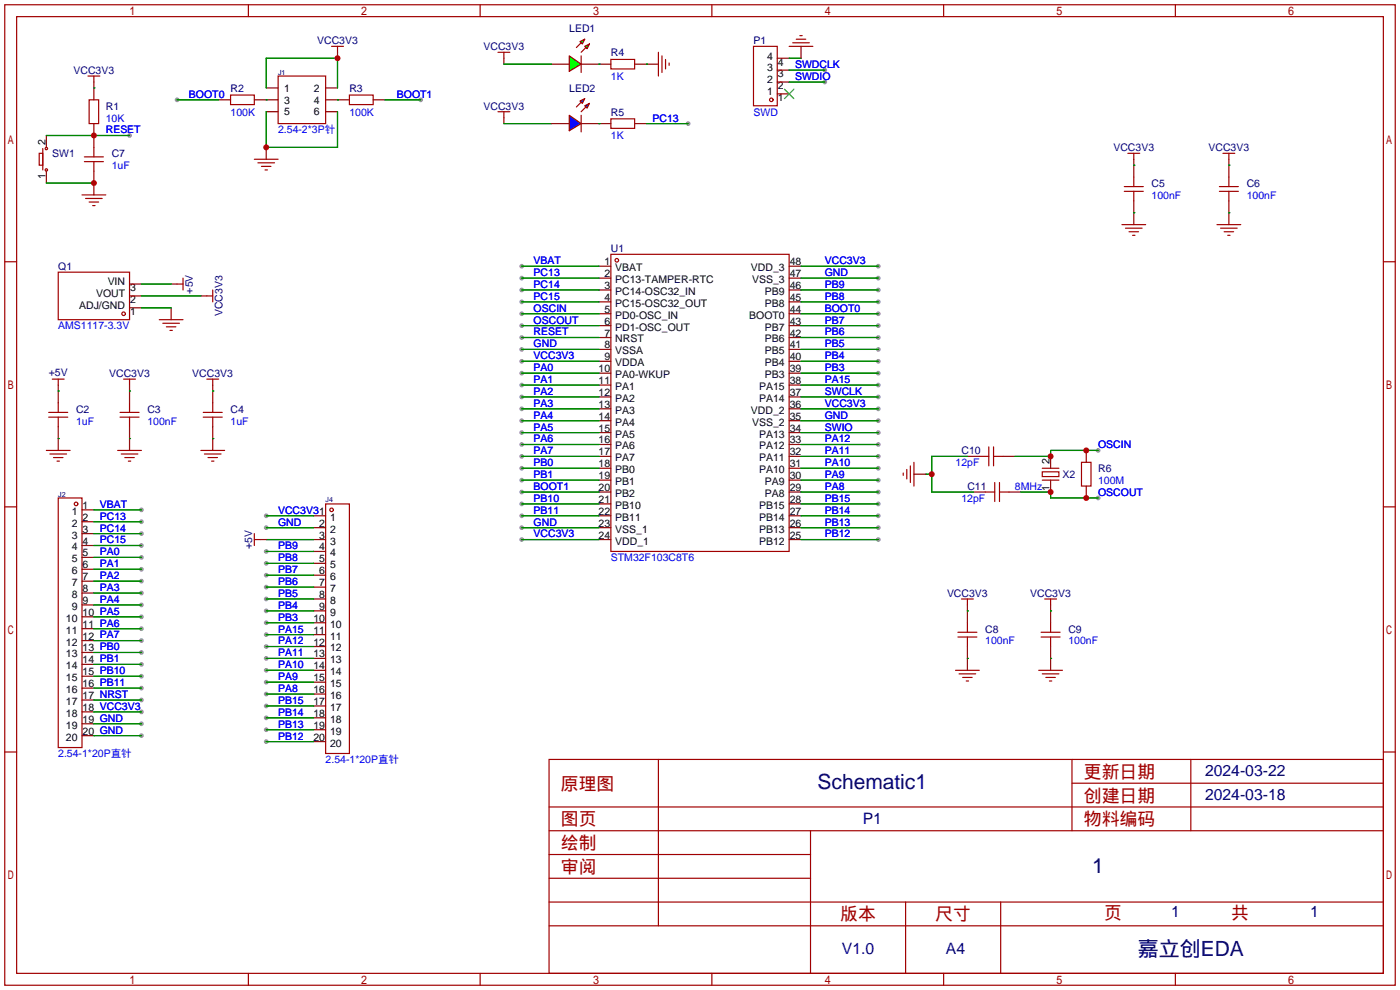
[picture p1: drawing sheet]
<svg xmlns="http://www.w3.org/2000/svg" width="299mm" height="212mm" viewBox="0 0 299 212" stroke-linecap="round" stroke-linejoin="round" font-family="sans-serif">
<g fill="#999">
<circle cx="27.7" cy="29" r=".51"/>
<circle cx="37.8" cy="21.3" r=".51"/>
<circle cx="89.9" cy="21.3" r=".51"/>
<circle cx="147.1" cy="26.4" r=".51"/>
<circle cx="176.3" cy="15" r=".51"/>
<circle cx="176.3" cy="17.5" r=".51"/>
<circle cx="30.2" cy="111.5" r=".51"/>
<circle cx="30.2" cy="109" r=".51"/>
<circle cx="30.2" cy="116.6" r=".51"/>
<circle cx="30.2" cy="114" r=".51"/>
<circle cx="30.2" cy="121.7" r=".51"/>
<circle cx="30.2" cy="119.1" r=".51"/>
<circle cx="30.2" cy="126.7" r=".51"/>
<circle cx="30.2" cy="124.2" r=".51"/>
<circle cx="30.2" cy="131.8" r=".51"/>
<circle cx="30.2" cy="129.3" r=".51"/>
<circle cx="30.2" cy="136.9" r=".51"/>
<circle cx="30.2" cy="134.4" r=".51"/>
<circle cx="30.2" cy="142" r=".51"/>
<circle cx="30.2" cy="139.4" r=".51"/>
<circle cx="30.2" cy="147.1" r=".51"/>
<circle cx="30.2" cy="144.5" r=".51"/>
<circle cx="30.2" cy="152.1" r=".51"/>
<circle cx="30.2" cy="149.6" r=".51"/>
<circle cx="30.2" cy="157.2" r=".51"/>
<circle cx="30.2" cy="154.7" r=".51"/>
<circle cx="56.9" cy="112.8" r=".51"/>
<circle cx="56.9" cy="110.2" r=".51"/>
<circle cx="56.9" cy="117.9" r=".51"/>
<circle cx="56.9" cy="122.9" r=".51"/>
<circle cx="56.9" cy="120.4" r=".51"/>
<circle cx="56.9" cy="128" r=".51"/>
<circle cx="56.9" cy="125.5" r=".51"/>
<circle cx="56.9" cy="133.1" r=".51"/>
<circle cx="56.9" cy="130.6" r=".51"/>
<circle cx="56.9" cy="138.2" r=".51"/>
<circle cx="56.9" cy="135.6" r=".51"/>
<circle cx="56.9" cy="143.3" r=".51"/>
<circle cx="56.9" cy="140.7" r=".51"/>
<circle cx="56.9" cy="148.3" r=".51"/>
<circle cx="56.9" cy="145.8" r=".51"/>
<circle cx="56.9" cy="153.4" r=".51"/>
<circle cx="56.9" cy="150.9" r=".51"/>
<circle cx="56.9" cy="158.5" r=".51"/>
<circle cx="56.9" cy="156" r=".51"/>
<circle cx="234.7" cy="96.3" r=".51"/>
<circle cx="234.7" cy="106.4" r=".51"/>
<circle cx="111.5" cy="56.9" r=".51"/>
<circle cx="111.5" cy="64.5" r=".51"/>
<circle cx="111.5" cy="62" r=".51"/>
<circle cx="111.5" cy="59.4" r=".51"/>
<circle cx="111.5" cy="67.1" r=".51"/>
<circle cx="111.5" cy="74.7" r=".51"/>
<circle cx="111.5" cy="72.1" r=".51"/>
<circle cx="111.5" cy="69.6" r=".51"/>
<circle cx="111.5" cy="77.2" r=".51"/>
<circle cx="111.5" cy="84.8" r=".51"/>
<circle cx="111.5" cy="82.3" r=".51"/>
<circle cx="111.5" cy="79.8" r=".51"/>
<circle cx="111.5" cy="87.4" r=".51"/>
<circle cx="111.5" cy="95" r=".51"/>
<circle cx="111.5" cy="92.5" r=".51"/>
<circle cx="111.5" cy="89.9" r=".51"/>
<circle cx="111.5" cy="102.6" r=".51"/>
<circle cx="111.5" cy="100.1" r=".51"/>
<circle cx="111.5" cy="97.5" r=".51"/>
<circle cx="111.5" cy="105.2" r=".51"/>
<circle cx="111.5" cy="112.8" r=".51"/>
<circle cx="111.5" cy="110.2" r=".51"/>
<circle cx="111.5" cy="107.7" r=".51"/>
<circle cx="111.5" cy="115.3" r=".51"/>
<circle cx="187.7" cy="56.9" r=".51"/>
<circle cx="187.7" cy="64.5" r=".51"/>
<circle cx="187.7" cy="62" r=".51"/>
<circle cx="187.7" cy="59.4" r=".51"/>
<circle cx="187.7" cy="67.1" r=".51"/>
<circle cx="187.7" cy="74.7" r=".51"/>
<circle cx="187.7" cy="72.1" r=".51"/>
<circle cx="187.7" cy="69.6" r=".51"/>
<circle cx="187.7" cy="77.2" r=".51"/>
<circle cx="187.7" cy="84.8" r=".51"/>
<circle cx="187.7" cy="82.3" r=".51"/>
<circle cx="187.7" cy="79.8" r=".51"/>
<circle cx="187.7" cy="87.4" r=".51"/>
<circle cx="187.7" cy="95" r=".51"/>
<circle cx="187.7" cy="92.5" r=".51"/>
<circle cx="187.7" cy="89.9" r=".51"/>
<circle cx="187.7" cy="102.6" r=".51"/>
<circle cx="187.7" cy="100.1" r=".51"/>
<circle cx="187.7" cy="97.5" r=".51"/>
<circle cx="187.7" cy="105.2" r=".51"/>
<circle cx="187.7" cy="112.8" r=".51"/>
<circle cx="187.7" cy="110.2" r=".51"/>
<circle cx="187.7" cy="107.7" r=".51"/>
<circle cx="187.7" cy="115.3" r=".51"/>
</g>
<g fill="none" stroke="#a10000" stroke-width=".25">
<path d="M1 1h297.2v209.6h-297.2zM3.6 3.6h292.1v204.4h-292.1zM18.8 16.3h2.5M20.1 16.3v1.2M53.1 1v2.6M59.4 16.3h10.2v10.1h-10.2zM70.9 9.9h2.5M72.1 9.9v1.3M102.6 1v2.6M106.4 11.2h2.6M107.7 11.2v1.2M124.2 11.9v3.6"/>
<path d="M152.1 1v2.6M201.7 1v2.6M251.2 1v2.6M8.4 32.8h.7v2.5h-.7zM9.1 31.8v4.5M19 21.3h2.1v5.1h-2.1zM49.3 20.3h5.1v2.1h-5.1zM54.4 34h5M55.1 34.8h3.6M55.9 35.6h2M56.6 36.3h.5M74.7 20.3h5.1v2.1h-5.1z"/>
<path d="M1 55.9h2.6M17.5 41.7h5.1M18.3 42.4h3.5M19 43.2h2.1M19.8 43.9h.5M130.6 54.4h38.1v63.5h-38.1zM295.7 55.9h2.5M1 108.3h2.6M295.7 108.3h2.5M1 160.7h2.6M117.3 162.3h178.4v45.7h-178.4zM117.3 177.5h178.4"/>
<path d="M117.3 172.5h178.4M140.7 162.3v35.6M173.2 177.5v30.5M229.1 162.3v15.2M229.1 167.4h66.6M254.5 162.3v15.2M295.7 160.7h2.5M117.3 182.6h55.9M117.3 197.9h178.4M117.3 192.8h178.4M117.3 187.7h55.9M193.5 192.8v15.2"/>
<path d="M213.9 192.8v15.2M53.1 208v2.6M102.6 208v2.6M152.1 208v2.6M201.7 208v2.6M251.2 208v2.6"/>
<circle cx="9.9" cy="31.8" r=".25"/>
<circle cx="9.9" cy="36.3" r=".25"/>
<circle cx="131.8" cy="55.6" r=".38"/>
</g>
<g fill="none" stroke="#870000" stroke-width=".25">
<path d="M20.1 17.5v3.8M56.9 18.8h2.5M69.6 18.8h2.5M72.1 11.2v1.2M107.7 12.4v1.3M9.9 29v2.5M9.9 36.6v2.5M20.1 26.4v2.6M20.1 39.1v2.6M46.7 21.3h2.6M54.4 21.3h5M56.9 23.9h2.5"/>
<path d="M56.9 31.5v2.5M69.6 21.3h5.1M69.6 23.9h2.5M79.8 21.3h2.5M128 56.9h2.6M128 59.4h2.6M168.7 56.9h2.5M168.7 59.4h2.5M128 62h2.6M128 64.5h2.6M128 67.1h2.6M128 69.6h2.6"/>
<path d="M128 72.1h2.6M128 74.7h2.6M128 77.2h2.6M128 79.8h2.6M168.7 62h2.5M168.7 64.5h2.5M168.7 67.1h2.5M168.7 69.6h2.5M168.7 72.1h2.5M168.7 74.7h2.5M168.7 77.2h2.5M168.7 79.8h2.5"/>
<path d="M128 82.3h2.6M128 84.8h2.6M128 87.4h2.6M128 89.9h2.6M128 92.5h2.6M128 95h2.6M128 97.5h2.6M168.7 82.3h2.5M168.7 84.8h2.5M168.7 87.4h2.5M168.7 89.9h2.5M168.7 92.5h2.5"/>
<path d="M168.7 95h2.5M168.7 97.5h2.5M128 100.1h2.6M128 102.6h2.6M128 105.2h2.6M128 107.7h2.6M128 110.2h2.6M128 112.8h2.6M128 115.3h2.6M168.7 100.1h2.5M168.7 102.6h2.5M168.7 105.2h2.5"/>
<path d="M168.7 107.7h2.5M168.7 110.2h2.5M168.7 112.8h2.5M168.7 115.3h2.5"/>
</g>
<path d="M20.1 18.8h.1M56.9 18.8v-6.4h15.2v6.4M9.9 39.1h10.2M9.9 29h17.8M37.8 21.3h8.9M56.9 21.3h.1M56.9 23.9v7.6h15.2v-7.6M72.1 21.3h.1M82.3 21.3h7.6" fill="none" stroke="#008700" stroke-width=".25"/>
<g fill="#0f0" stroke="#a10000" stroke-width=".25">
<path d="M121.7 11.9l2.5 1.8-2.5 1.5z"/>
<path d="M124 8.9l1-.5-.5 1z"/>
<path d="M125 9.9l1-.5-.5 1z"/>
</g>
<path d="M124.2 9.1l-1 1.1M125.2 10.2l-1 1M130.6 12.7h5v2h-5zM140.7 11.2v5.1M141.5 11.9v3.6M142.2 12.7v2M143 13.5v.5M106.4 23.9h2.6M107.7 23.9v1.2M124.2 24.6v3.6M130.6 25.4h5v2h-5z" fill="none" stroke="#a10000" stroke-width=".25"/>
<path d="M117.9 13.7h3.8M124.2 13.7h6.4M135.6 13.7h5.1M107.7 25.1v1.3M128 26.4h2.6M135.6 26.4h2.6" fill="none" stroke="#870000" stroke-width=".25"/>
<path d="M107.7 13.7h10.2M128 13.7h.1M138.2 13.7h.1M107.7 26.4h10.2" fill="none" stroke="#008700" stroke-width=".25"/>
<g fill="#00f" stroke="#a10000" stroke-width=".25">
<path d="M121.7 24.6l2.5 1.8-2.5 1.5z"/>
<path d="M124 21.6l1-.5-.5 1z"/>
<path d="M125 22.6l1-.5-.5 1z"/>
</g>
<g fill="none" stroke="#a10000" stroke-width=".25">
<path d="M161 9.9h5.1v12.7h-5.1zM168.7 9.9h5M169.4 9.1h3.6M170.2 8.4h2M170.9 7.6h.5M18 34.5h4.1M18 33.5h4.1M20.1 31.5v2M20.1 34.5v2.1M124.2 21.8l-1 1.1M125.2 22.9l-1 1M240.3 39.9h4"/>
<path d="M241 32.8h2.6M242.3 32.8v1.2M242.3 37.8v2.1M260.6 39.9h4.1M261.4 32.8h2.5M262.6 32.8v1.2M262.6 37.8v2.1M12.4 58.2h15.3v10.1h-15.3zM39.1 59.4v2.6M239.8 48h5.1M240.3 40.9h4M240.5 48.8h3.6"/>
<path d="M241.3 49.5h2M242.1 50.3h.5M242.3 40.9v2M260.1 48h5.1M260.6 40.9h4.1M260.9 48.8h3.5M261.6 49.5h2.1M262.4 50.3h.5M262.6 40.9v2M34 68.3h5.1M34.8 69.1h3.6M35.6 69.8h2"/>
<path d="M36.3 70.6h.5M37.8 60.7h1.3M44.2 63.2h1.3M45.5 62v2.5M9.9 96.3h5.1M10.4 89.2h4.1M10.4 88.1h4.1M10.7 97h3.5M11.2 81h2.5M11.4 97.8h2.1M12.2 98.6h.5M12.4 81v1.3"/>
<path d="M12.4 86.1v2M12.4 89.2v2M25.1 96.3h5.1M25.7 89.2h4M25.7 88.1h4M25.9 97h3.6M26.4 81h2.6M26.7 97.8h2M27.4 98.6h.5M27.7 81v1.3M27.7 86.1v2M27.7 89.2v2"/>
<path d="M42.9 96.3h5.1M43.4 89.2h4.1M43.4 88.1h4.1M43.7 97h3.5M44.2 81h2.5M44.4 97.8h2.1M45.2 98.6h.5M45.5 81v1.3M45.5 86.1v2M45.5 89.2v2M194.6 99.6v3.5M195.3 98.8v5.1"/>
<path d="M209.3 97.5h2M211.3 95.5v4.1M212.3 97.5h2.1M212.3 95.5v4.1M231.1 98.8h2.1v5.1h-2.1zM12.4 106.4h5.1v53.4h-5.1zM54.4 114v2.6M54.4 115.3h1.2M69.6 107.7h5.1v53.3h-5.1zM193 101.1v.5M193.8 100.3v2.1M210.6 105.2h2"/>
<path d="M212.6 103.1v4.1M213.6 105.2h2M213.6 103.1v4.1M222.8 100.8h3.5v1.1h-3.5zM222.8 100.1h3.5M222.8 102.6h3.5M204.7 135.1h4.1M204.7 136.1h4.1M205.5 128h2.5M206.8 128v1.3M206.8 133.1v2M206.8 136.1v2.1"/>
<path d="M222.5 135.1h4.1M222.5 136.1h4.1M223.3 128h2.5M224.5 128v1.3M224.5 133.1v2M224.5 136.1v2.1M204.2 143.3h5.1M205 144h3.5M205.7 144.8h2.1M206.5 145.5h.5M222 143.3h5.1M222.8 144h3.5"/>
<path d="M223.5 144.8h2.1M224.3 145.5h.5"/>
<circle cx="164.8" cy="21.3" r=".38"/>
<circle cx="26.4" cy="67.1" r=".38"/>
<circle cx="16.3" cy="107.7" r=".38"/>
<circle cx="70.9" cy="109" r=".38"/>
</g>
<g fill="none" stroke="#870000" stroke-width=".25">
<path d="M166.1 12.4h2.6M166.1 15h2.6M166.1 17.5h2.6M171.2 9.9v2.5M20.1 29v2.5M20.1 36.6v2.5M117.9 26.4h3.8M124.2 26.4h3.8M166.1 20.1h2.6M242.3 34v3.8M262.6 34v3.8M242.3 42.9v5.1"/>
<path d="M262.6 42.9v5.1M27.7 60.7h2.5M27.7 63.2h2.5M27.7 65.8h2.5M36.6 60.7h1.2M36.6 65.8v2.5M42.9 63.2h1.3M12.4 82.3v3.8M12.4 91.2v5.1M27.7 82.3v3.8M27.7 91.2v5.1M45.5 82.3v3.8"/>
<path d="M45.5 91.2v5.1M206.8 97.5h2.5M214.4 97.5h2.5M224.5 97.5v2.6M232.2 96.3v2.5M17.5 109h2.6M17.5 111.5h2.6M17.5 114h2.6M17.5 116.6h2.6M17.5 119.1h2.6M55.6 115.3h1.3M67.1 110.2h2.5"/>
<path d="M67.1 112.8h2.5M67.1 115.3h2.5M67.1 117.9h2.5M195.3 101.3h2.6M208 105.2h2.6M215.6 105.2h2.6M224.5 102.6v2.6M232.2 103.9v2.5M17.5 121.7h2.6M17.5 124.2h2.6M17.5 126.7h2.6M17.5 129.3h2.6"/>
<path d="M17.5 131.8h2.6M17.5 134.4h2.6M17.5 136.9h2.6M17.5 139.4h2.6M67.1 120.4h2.5M67.1 122.9h2.5M67.1 125.5h2.5M67.1 128h2.5M67.1 130.6h2.5M67.1 133.1h2.5M67.1 135.6h2.5M67.1 138.2h2.5"/>
<path d="M206.8 129.3v3.8M206.8 138.2v5.1M224.5 129.3v3.8M224.5 138.2v5.1M17.5 142h2.6M17.5 144.5h2.6M17.5 147.1h2.6M17.5 149.6h2.6M17.5 152.1h2.6M17.5 154.7h2.6M17.5 157.2h2.6M67.1 140.7h2.5"/>
<path d="M67.1 143.3h2.5M67.1 145.8h2.5M67.1 148.3h2.5M67.1 150.9h2.5M67.1 153.4h2.5M67.1 156h2.5M67.1 158.5h2.5"/>
</g>
<g fill="none" stroke="#008700" stroke-width=".25">
<path d="M168.7 12.4h2.5M168.7 15h7.6M168.7 17.5h7.6M128 26.4h.1M138.2 26.4h8.9M242.3 35.3h.1M262.6 35.3h.1M111.5 56.9h16.5M111.5 59.4h16.5M171.2 56.9h16.5M171.2 59.4h16.5M242.3 45.5h.1"/>
<path d="M262.6 45.5h.1M30.2 65.8h6.4M30.2 60.7h6.4M30.2 63.2h12.7M111.5 64.5h16.5M111.5 62h16.5M111.5 67.1h16.5M111.5 74.7h16.5M111.5 72.1h16.5M111.5 69.6h16.5M111.5 77.2h16.5M111.5 79.8h16.5"/>
<path d="M171.2 64.5h16.5M171.2 62h16.5M171.2 67.1h16.5M171.2 74.7h16.5M171.2 72.1h16.5M171.2 69.6h16.5M171.2 77.2h16.5M171.2 79.8h16.5M12.4 83.6h.1M12.4 93.7h.1M27.7 83.6h.1M27.7 93.7h.1"/>
<path d="M45.5 93.7h.1M45.5 83.6h.1M111.5 97.5h16.5M111.5 84.8h16.5M111.5 82.3h16.5M111.5 87.4h16.5M111.5 95h16.5M111.5 92.5h16.5M111.5 89.9h16.5M171.2 97.5h16.5M171.2 84.8h16.5M171.2 82.3h16.5"/>
<path d="M171.2 87.4h16.5M171.2 95h16.5M171.2 92.5h16.5M171.2 89.9h16.5M206.8 97.5h-7.7v7.7h8.9M234.7 96.3h-10.2v1.2h-7.6M20.1 111.5h10.1M20.1 109h10.1M20.1 116.6h10.1M20.1 114h10.1M20.1 119.1h10.1M56.9 112.8h10.2"/>
<path d="M56.9 110.2h10.2M56.9 117.9h10.2M56.9 115.3h10.2M111.5 112.8h16.5M111.5 110.2h16.5M111.5 115.3h16.5M111.5 105.2h16.5M111.5 102.6h16.5M111.5 100.1h16.5M111.5 107.7h16.5M171.2 112.8h16.5M171.2 110.2h16.5"/>
<path d="M171.2 115.3h16.5M171.2 105.2h16.5M171.2 102.6h16.5M171.2 100.1h16.5M171.2 107.7h16.5M197.9 101.3h1.2M218.2 105.2h6.3v1.2h10.2M20.1 121.7h10.1M20.1 126.7h10.1M20.1 124.2h10.1M20.1 131.8h10.1M20.1 129.3h10.1"/>
<path d="M20.1 136.9h10.1M20.1 134.4h10.1M20.1 139.4h10.1M56.9 122.9h10.2M56.9 120.4h10.2M56.9 128h10.2M56.9 125.5h10.2M56.9 133.1h10.2M56.9 130.6h10.2M56.9 138.2h10.2M56.9 135.6h10.2M206.8 130.6h.1"/>
<path d="M224.5 130.6h.1M20.1 142h10.1M20.1 147.1h10.1M20.1 144.5h10.1M20.1 152.1h10.1M20.1 149.6h10.1M20.1 157.2h10.1M20.1 154.7h10.1M56.9 143.3h10.2M56.9 140.7h10.2M56.9 148.3h10.2M56.9 145.8h10.2"/>
<path d="M56.9 153.4h10.2M56.9 150.9h10.2M56.9 158.5h10.2M56.9 156h10.2M206.8 140.7h.1M224.5 140.7h.1"/>
</g>
<path d="M167.6 19.1l2.1 2M169.7 19.1l-2.1 2" fill="none" stroke="#3c3" stroke-width=".25"/>
<g fill="#c00">
<circle cx="20.1" cy="39.1" r=".63"/>
<circle cx="20.1" cy="29" r=".63"/>
<circle cx="72.1" cy="12.4" r=".63"/>
<circle cx="56.9" cy="31.5" r=".63"/>
<circle cx="199.1" cy="101.3" r=".63"/>
<circle cx="224.5" cy="97.5" r=".63"/>
<circle cx="232.2" cy="96.3" r=".63"/>
<circle cx="224.5" cy="105.2" r=".63"/>
<circle cx="232.2" cy="106.4" r=".63"/>
</g>
<g font-size="4.5" fill="#000080">
<text x="174.7" y="168.7">Schematic1</text>
<text x="233.5" y="186.5">1</text>
<text x="243.2" y="204.3">嘉立创EDA</text>
</g>
<g font-size="3.8" fill="#a00000">
<text x="231.6" y="166.2">更新日期</text>
<text x="119.9" y="168.8">原理图</text>
<text x="231.6" y="171.3">创建日期</text>
<text x="119.9" y="176.4">图页</text>
<text x="231.6" y="176.4">物料编码</text>
<text x="119.9" y="181.5">绘制</text>
<text x="119.9" y="186.6">审阅</text>
<text x="179.6" y="196.7">版本</text>
<text x="199.9" y="196.7">尺寸</text>
<text x="236" y="196.5">页</text>
<text x="263.1" y="196.5">共</text>
</g>
<g font-size="3.4" fill="#000080">
<text x="257.6" y="165.9">2024-03-22</text>
<text x="257.6" y="170.9">2024-03-18</text>
<text x="184.4" y="176">P1</text>
<text x="250.3" y="196.1">1</text>
<text x="280" y="196.1">1</text>
<text x="179.9" y="204">V1.0</text>
<text x="202.2" y="204">A4</text>
</g>
<g font-size="2.2" fill="#000080">
<text x="67.8" y="9.5">VCC3V3</text>
<text x="103.3" y="10.7">VCC3V3</text>
<text x="121.7" y="6.9">LED1</text>
<text x="130.6" y="12">R4</text>
<text x="161" y="9.5">P1</text>
<text x="15.7" y="15.8">VCC3V3</text>
<text x="22.6" y="23.4">R1</text>
<text x="49.3" y="19.6">R2</text>
<text x="74.7" y="19.6">R3</text>
<text x="103.3" y="23.4">VCC3V3</text>
<text x="121.7" y="19.6">LED2</text>
<text x="130.6" y="24.7">R5</text>
<text x="11.2" y="33.6">SW1</text>
<text x="23.9" y="33.6">C7</text>
<text x="238" y="32.3">VCC3V3</text>
<text x="258.3" y="32.3">VCC3V3</text>
<text x="246.1" y="39.9">C5</text>
<text x="266.4" y="39.9">C6</text>
<text x="130.6" y="53.9">U1</text>
<text x="12.4" y="57.7">Q1</text>
<text x="41.2" y="62.7" transform="rotate(-90 41.2 62.7)">+5V</text>
<text x="47.6" y="67.6" transform="rotate(-90 47.6 67.6)">VCC3V3</text>
<text x="10.4" y="80.4">+5V</text>
<text x="23.3" y="80.6">VCC3V3</text>
<text x="41.1" y="80.6">VCC3V3</text>
<text x="16.3" y="88.2">C2</text>
<text x="31.5" y="88.2">C3</text>
<text x="49.3" y="88.2">C4</text>
<text x="205.5" y="97.1">C10</text>
<text x="234.7" y="100.9">R6</text>
<text x="206.8" y="104.7">C11</text>
<text x="227.1" y="102.2">X2</text>
<text x="53.9" y="117.3" transform="rotate(-90 53.9 117.3)">+5V</text>
<text x="202.4" y="127.6">VCC3V3</text>
<text x="220.2" y="127.6">VCC3V3</text>
<text x="210.6" y="135.2">C8</text>
<text x="228.3" y="135.2">C9</text>
</g>
<g font-size="2.2" fill="#00f">
<text x="130.6" y="17.1">1K</text>
<text x="169.9" y="14.5">SWDCLK</text>
<text x="169.9" y="17.1">SWDIO</text>
<text x="40.4" y="20.9">BOOT0</text>
<text x="84.8" y="20.9">BOOT1</text>
<text x="22.6" y="26">10K</text>
<text x="22.6" y="28.5">RESET</text>
<text x="49.3" y="24.7">100K</text>
<text x="59.4" y="28.5">2.54-2*3P针</text>
<text x="74.7" y="24.7">100K</text>
<text x="130.6" y="29.8">1K</text>
<text x="139.4" y="26">PC13</text>
<text x="161" y="24.7">SWD</text>
<text x="23.9" y="36.1">1uF</text>
<text x="246.1" y="42.5">100nF</text>
<text x="266.4" y="42.5">100nF</text>
<text x="114" y="56.4">VBAT</text>
<text x="114" y="59">PC13</text>
<text x="176.3" y="56.4">VCC3V3</text>
<text x="176.3" y="59">GND</text>
<text x="114" y="64.1">PC15</text>
<text x="114" y="61.5">PC14</text>
<text x="176.3" y="64.1">PB8</text>
<text x="176.3" y="61.5">PB9</text>
<text x="12.4" y="70.4">AMS1117-3.3V</text>
<text x="114" y="66.6">OSCIN</text>
<text x="114" y="71.7">RESET</text>
<text x="114" y="69.1">OSCOUT</text>
<text x="176.3" y="66.6">BOOT0</text>
<text x="176.3" y="71.7">PB6</text>
<text x="176.3" y="69.1">PB7</text>
<text x="114" y="74.2">GND</text>
<text x="114" y="76.8">VCC3V3</text>
<text x="176.3" y="74.2">PB5</text>
<text x="176.3" y="76.8">PB4</text>
<text x="114" y="81.8">PA1</text>
<text x="114" y="79.3">PA0</text>
<text x="176.3" y="81.8">PA15</text>
<text x="176.3" y="79.3">PB3</text>
<text x="114" y="84.4">PA2</text>
<text x="114" y="86.9">PA3</text>
<text x="114" y="89.5">PA4</text>
<text x="176.3" y="84.4">SWCLK</text>
<text x="176.3" y="86.9">VCC3V3</text>
<text x="176.3" y="89.5">GND</text>
<text x="16.3" y="90.7">1uF</text>
<text x="31.5" y="90.7">100nF</text>
<text x="49.3" y="90.7">1uF</text>
<text x="114" y="94.5">PA6</text>
<text x="114" y="92">PA5</text>
<text x="176.3" y="94.5">PA12</text>
<text x="176.3" y="92">SWIO</text>
<text x="234.7" y="95.8">OSCIN</text>
<text x="114" y="99.6">PB0</text>
<text x="114" y="97.1">PA7</text>
<text x="176.3" y="99.6">PA10</text>
<text x="176.3" y="97.1">PA11</text>
<text x="204.2" y="99.6">12pF</text>
<text x="114" y="102.2">PB1</text>
<text x="114" y="104.7">BOOT1</text>
<text x="114" y="107.2">PB10</text>
<text x="176.3" y="102.2">PA9</text>
<text x="176.3" y="104.7">PA8</text>
<text x="176.3" y="107.2">PB15</text>
<text x="205.5" y="107.2">12pF</text>
<text x="216.9" y="104.7">8MHz</text>
<text x="234.7" y="106">OSCOUT</text>
<text x="234.7" y="103.4">100M</text>
<text x="21.3" y="111.1">PC13</text>
<text x="21.3" y="108.5">VBAT</text>
<text x="21.3" y="113.6">PC14</text>
<text x="59.4" y="112.3">GND</text>
<text x="59.4" y="109.8">VCC3V31</text>
<text x="114" y="112.3">GND</text>
<text x="114" y="109.8">PB11</text>
<text x="176.3" y="112.3">PB13</text>
<text x="176.3" y="109.8">PB14</text>
<text x="21.3" y="116.1">PC15</text>
<text x="21.3" y="118.7">PA0</text>
<text x="59.4" y="117.4">PB9</text>
<text x="59.4" y="119.9">PB8</text>
<text x="114" y="114.9">VCC3V3</text>
<text x="130.6" y="119.9">STM32F103C8T6</text>
<text x="176.3" y="114.9">PB12</text>
<text x="21.3" y="121.2">PA1</text>
<text x="21.3" y="123.8">PA2</text>
<text x="59.4" y="122.5">PB7</text>
<text x="59.4" y="125">PB6</text>
<text x="21.3" y="126.3">PA3</text>
<text x="21.3" y="128.8">PA4</text>
<text x="59.4" y="127.6">PB5</text>
<text x="59.4" y="130.1">PB4</text>
<text x="59.4" y="132.6">PB3</text>
<text x="59.4" y="137.7">PA12</text>
<text x="59.4" y="135.2">PA15</text>
<text x="210.6" y="137.7">100nF</text>
<text x="228.3" y="137.7">100nF</text>
<text x="59.4" y="142.8">PA10</text>
<text x="59.4" y="140.3">PA11</text>
<text x="59.4" y="147.9">PA8</text>
<text x="59.4" y="145.3">PA9</text>
<text x="59.4" y="153">PB14</text>
<text x="59.4" y="150.4">PB15</text>
<text x="59.4" y="155.5">PB13</text>
<text x="12.4" y="161.9">2.54-1*20P直针</text>
<text x="59.4" y="158">PB12</text>
<text x="69.6" y="163.1">2.54-1*20P直针</text>
</g>
<g font-size="2.2">
<text x="163.9" y="12.7">4</text>
<text x="163.9" y="15.3">3</text>
<text x="163.9" y="17.8">2</text>
<text x="166.2" y="14">4</text>
<text x="166.2" y="16.5">3</text>
<text x="60.7" y="19.6">1</text>
<text x="60.7" y="22.1">3</text>
<text x="67.1" y="19.6">2</text>
<text x="67.1" y="22.1">4</text>
<text x="163.9" y="20.4">1</text>
<text x="166.2" y="19.1">2</text>
<text x="166.2" y="21.6">1</text>
<text x="60.7" y="24.7">5</text>
<text x="67.1" y="24.7">6</text>
<text x="9.7" y="31" transform="rotate(-90 9.7 31)">2</text>
<text x="9.7" y="38.3" transform="rotate(-90 9.7 38.3)">1</text>
<text x="129.2" y="56.7">1</text>
<text x="129.2" y="59.2">2</text>
<text x="131.5" y="58">VBAT</text>
<text x="160.5" y="58">VDD_3</text>
<text x="168.8" y="59.2">47</text>
<text x="168.8" y="56.7">48</text>
<text x="20.5" y="63.5">VOUT</text>
<text x="23" y="61">VIN</text>
<text x="27.8" y="62.3">3</text>
<text x="27.8" y="64.8">2</text>
<text x="129.2" y="61.8">3</text>
<text x="129.2" y="64.3">4</text>
<text x="131.5" y="60.5">PC13-TAMPER-RTC</text>
<text x="131.5" y="63">PC14-OSC32_IN</text>
<text x="131.5" y="65.6">PC15-OSC32_OUT</text>
<text x="160.7" y="60.5">VSS_3</text>
<text x="163.5" y="65.6">PB8</text>
<text x="163.5" y="63">PB9</text>
<text x="168.8" y="64.3">45</text>
<text x="168.8" y="61.8">46</text>
<text x="16.9" y="66.1">ADJ/GND</text>
<text x="27.8" y="67.3">1</text>
<text x="129.2" y="66.8">5</text>
<text x="129.2" y="69.4">6</text>
<text x="129.2" y="71.9">7</text>
<text x="131.5" y="68.1">PD0-OSC_IN</text>
<text x="131.5" y="70.7">PD1-OSC_OUT</text>
<text x="160.1" y="68.1">BOOT0</text>
<text x="163.5" y="70.7">PB7</text>
<text x="168.8" y="71.9">42</text>
<text x="168.8" y="69.4">43</text>
<text x="168.8" y="66.8">44</text>
<text x="129.2" y="74.5">8</text>
<text x="129.2" y="77">9</text>
<text x="131.5" y="73.2">NRST</text>
<text x="131.5" y="75.7">VSSA</text>
<text x="163.5" y="75.7">PB5</text>
<text x="163.5" y="73.2">PB6</text>
<text x="168.8" y="77">40</text>
<text x="168.8" y="74.5">41</text>
<text x="127.9" y="79.5">10</text>
<text x="127.9" y="82.1">11</text>
<text x="131.5" y="78.3">VDDA</text>
<text x="131.5" y="80.8">PA0-WKUP</text>
<text x="131.5" y="83.4">PA1</text>
<text x="162.2" y="83.4">PA15</text>
<text x="163.5" y="80.8">PB3</text>
<text x="163.5" y="78.3">PB4</text>
<text x="168.8" y="82.1">38</text>
<text x="168.8" y="79.5">39</text>
<text x="127.9" y="84.6">12</text>
<text x="127.9" y="87.2">13</text>
<text x="127.9" y="89.7">14</text>
<text x="131.5" y="85.9">PA2</text>
<text x="131.5" y="88.4">PA3</text>
<text x="160.5" y="88.4">VDD_2</text>
<text x="162.2" y="85.9">PA14</text>
<text x="168.8" y="89.7">35</text>
<text x="168.8" y="87.2">36</text>
<text x="168.8" y="84.6">37</text>
<text x="127.9" y="92.2">15</text>
<text x="127.9" y="94.8">16</text>
<text x="131.5" y="91">PA4</text>
<text x="131.5" y="93.5">PA5</text>
<text x="160.7" y="91">VSS_2</text>
<text x="162.2" y="93.5">PA13</text>
<text x="168.8" y="94.8">33</text>
<text x="168.8" y="92.2">34</text>
<text x="127.9" y="97.3">17</text>
<text x="127.9" y="99.9">18</text>
<text x="131.5" y="96.1">PA6</text>
<text x="131.5" y="98.6">PA7</text>
<text x="131.5" y="101.1">PB0</text>
<text x="162.2" y="101.1">PA10</text>
<text x="162.2" y="98.6">PA11</text>
<text x="162.2" y="96.1">PA12</text>
<text x="168.8" y="99.9">31</text>
<text x="168.8" y="97.3">32</text>
<text x="224.3" y="99.1" transform="rotate(-90 224.3 99.1)">2</text>
<text x="127.9" y="102.4">19</text>
<text x="127.9" y="104.9">20</text>
<text x="127.9" y="107.5">21</text>
<text x="131.5" y="103.7">PB1</text>
<text x="131.5" y="106.2">PB2</text>
<text x="163.5" y="106.2">PA8</text>
<text x="163.5" y="103.7">PA9</text>
<text x="168.8" y="107.5">28</text>
<text x="168.8" y="104.9">29</text>
<text x="168.8" y="102.4">30</text>
<text x="224.3" y="104.9" transform="rotate(-90 224.3 104.9)">1</text>
<text x="15.3" y="110">1</text>
<text x="15.3" y="112.6">2</text>
<text x="17.7" y="108.8">1</text>
<text x="17.7" y="111.3">2</text>
<text x="17.7" y="113.8">3</text>
<text x="68.2" y="112.6">2</text>
<text x="70.5" y="111.3">1</text>
<text x="70.5" y="113.8">2</text>
<text x="127.9" y="110">22</text>
<text x="127.9" y="112.6">23</text>
<text x="131.5" y="108.8">PB10</text>
<text x="131.5" y="111.3">PB11</text>
<text x="131.5" y="113.8">VSS_1</text>
<text x="162.2" y="113.8">PB13</text>
<text x="162.2" y="111.3">PB14</text>
<text x="162.2" y="108.8">PB15</text>
<text x="168.8" y="112.6">26</text>
<text x="168.8" y="110">27</text>
<text x="15.3" y="115.1">3</text>
<text x="15.3" y="117.6">4</text>
<text x="17.7" y="116.4">4</text>
<text x="17.7" y="118.9">5</text>
<text x="68.2" y="115.1">3</text>
<text x="68.2" y="117.6">4</text>
<text x="70.5" y="116.4">3</text>
<text x="70.5" y="118.9">4</text>
<text x="127.9" y="115.1">24</text>
<text x="131.5" y="116.4">VDD_1</text>
<text x="162.2" y="116.4">PB12</text>
<text x="168.8" y="115.1">25</text>
<text x="15.3" y="120.2">5</text>
<text x="15.3" y="122.7">6</text>
<text x="15.3" y="125.3">7</text>
<text x="17.7" y="121.5">6</text>
<text x="17.7" y="124">7</text>
<text x="68.2" y="120.2">5</text>
<text x="68.2" y="122.7">6</text>
<text x="68.2" y="125.3">7</text>
<text x="70.5" y="121.5">5</text>
<text x="70.5" y="124">6</text>
<text x="15.3" y="127.8">8</text>
<text x="15.3" y="130.3">9</text>
<text x="17.7" y="126.5">8</text>
<text x="17.7" y="129.1">9</text>
<text x="17.7" y="131.6">10 PA5</text>
<text x="68.2" y="127.8">8</text>
<text x="68.2" y="130.3">9</text>
<text x="70.5" y="126.5">7</text>
<text x="70.5" y="129.1">8</text>
<text x="70.5" y="131.6">9</text>
<text x="14.1" y="132.9">10</text>
<text x="14.1" y="135.4">11</text>
<text x="14.1" y="138">12</text>
<text x="17.7" y="134.2">11 PA6</text>
<text x="17.7" y="136.7">12 PA7</text>
<text x="67" y="132.9">10</text>
<text x="67" y="135.4">11</text>
<text x="67" y="138">12</text>
<text x="70.5" y="134.2">10</text>
<text x="70.5" y="136.7">11</text>
<text x="14.1" y="140.5">13</text>
<text x="14.1" y="143">14</text>
<text x="17.7" y="139.2">13 PB0</text>
<text x="17.7" y="141.8">14 PB1</text>
<text x="67" y="140.5">13</text>
<text x="67" y="143">14</text>
<text x="70.5" y="139.2">12</text>
<text x="70.5" y="141.8">13</text>
<text x="14.1" y="145.6">15</text>
<text x="14.1" y="148.1">16</text>
<text x="17.7" y="144.3">15 PB10</text>
<text x="17.7" y="146.9">16 PB11</text>
<text x="17.7" y="149.4">17 NRST</text>
<text x="67" y="145.6">15</text>
<text x="67" y="148.1">16</text>
<text x="70.5" y="144.3">14</text>
<text x="70.5" y="146.9">15</text>
<text x="70.5" y="149.4">16</text>
<text x="14.1" y="150.7">17</text>
<text x="14.1" y="153.2">18</text>
<text x="14.1" y="155.7">19</text>
<text x="17.7" y="151.9">18 VCC3V3</text>
<text x="17.7" y="154.5">19 GND</text>
<text x="67" y="150.7">17</text>
<text x="67" y="153.2">18</text>
<text x="67" y="155.7">19</text>
<text x="70.5" y="151.9">17</text>
<text x="70.5" y="154.5">18</text>
<text x="14.1" y="158.3">20</text>
<text x="17.7" y="157">20 GND</text>
<text x="67" y="158.3">20</text>
<text x="70.5" y="157">19</text>
<text x="70.5" y="159.6">20</text>
</g>
<g font-size="1.5" fill="#000080">
<text x="59.4" y="16">J1</text>
<text x="12.4" y="106.1">J2</text>
<text x="69.6" y="107.4">J4</text>
</g>
</svg>
